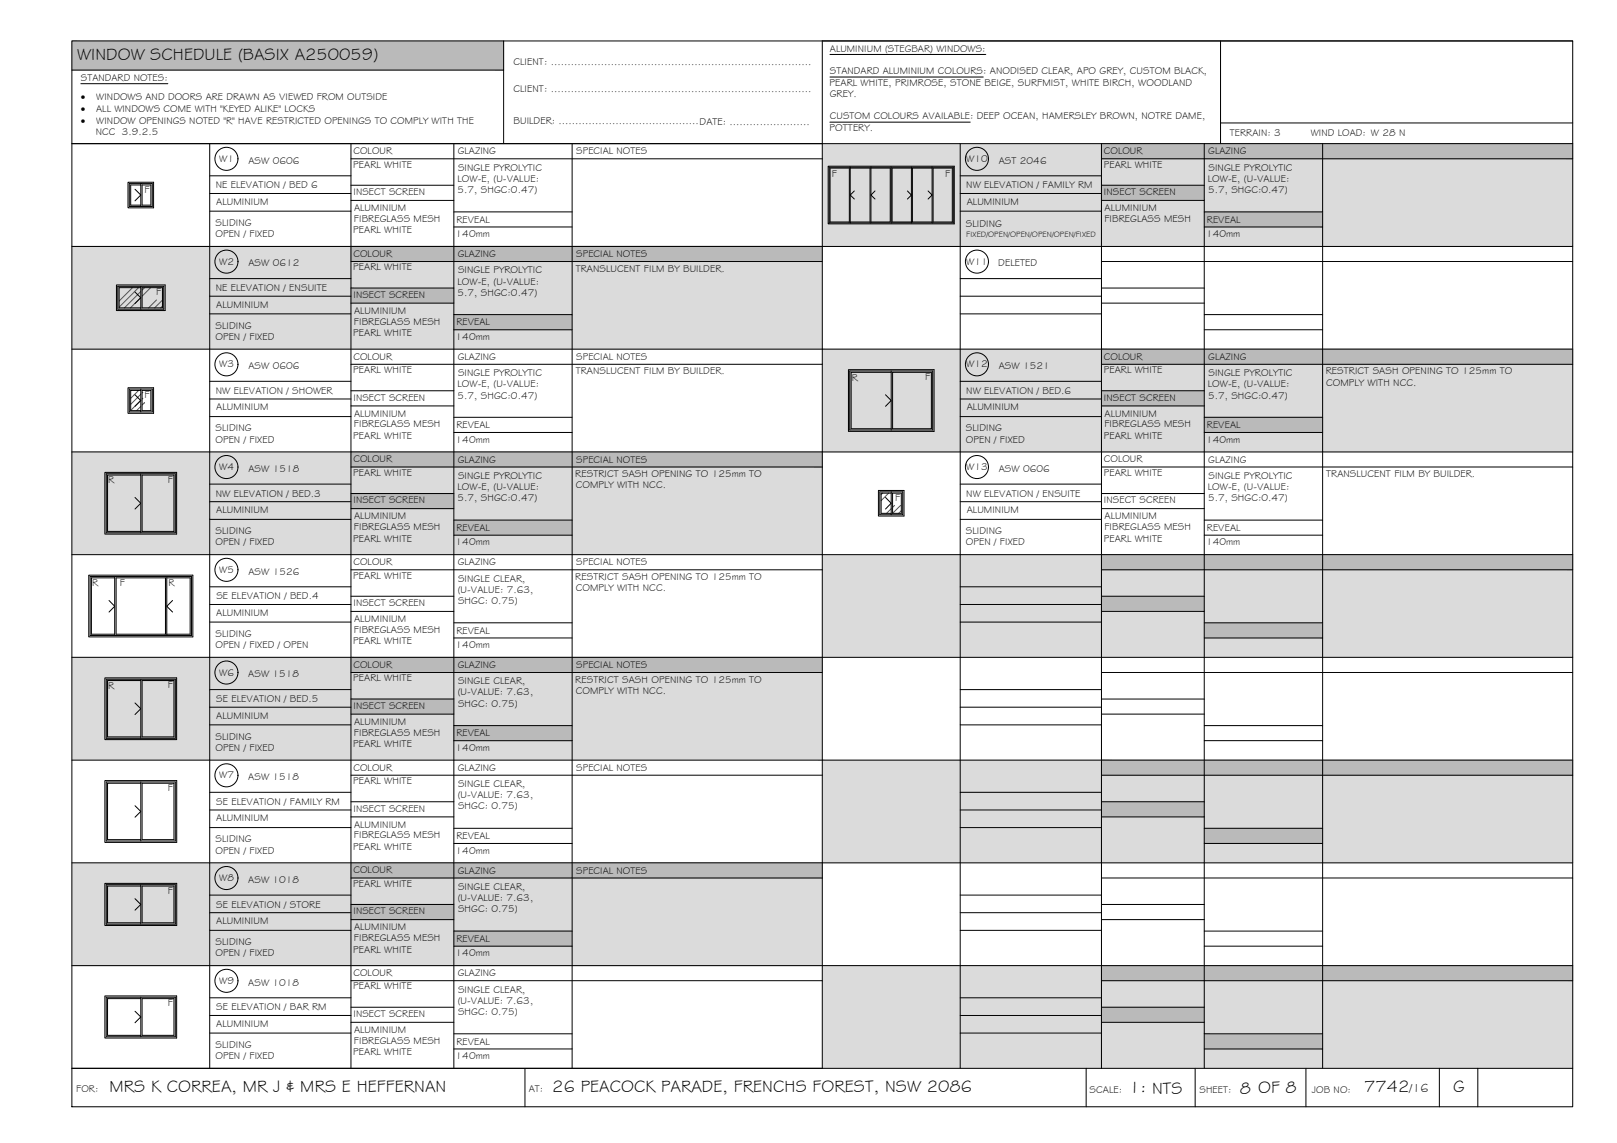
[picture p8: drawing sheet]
<svg xmlns="http://www.w3.org/2000/svg" width="420mm" height="297mm" viewBox="0 0 420 297" stroke-linecap="round" stroke-linejoin="round" font-family="sans-serif">
<!-- layer: WINDOWS -->
<g fill="none" stroke="#000" stroke-width=".26">
<path d="M33.6 47.7h6v6h-6zM35.1 49.2l1.5 1.5-1.5 1.5M36.6 47.7v6M36.6 48.1h-2.6v5.2h2.6M36.9 48.1h2.3v5.2h-2.3zM215.4 43.4h32.3v14.5h-32.3zM215.7 43.7h5v14h-5zM220.9 43.7h5.2v14h-5.2M220.9 43.4v14.5M222 49.6l-1.1 1.1 1.1 1M226.3 43.7h5v14h-5M226.3 43.4v14.5"/>
<path d="M227.4 49.6l-1.1 1.1 1.1 1M231.6 43.4v14.5M235.8 49.6l1 1.1-1 1M236.8 43.7h-5v14h5M236.8 43.4v14.5M241.2 49.6l1 1.1-1 1M242.2 43.7h-5.1v14h5.1M242.2 43.4v14.5M242.5 43.7h4.9v14h-4.9zM30.6 74.4h12v6h-12zM35.1 75.9l1.5 1.5-1.5 1.5M36.6 74.4v6"/>
<path d="M36.6 74.8h-5.6v5.2h5.6M36.9 74.8h5.3v5.2h-5.3zM220.8 96.4h21.5v15.4h-21.5zM231.6 96.8h-10.4v14.6h10.4M231.6 96.4v15.4M231.9 96.8h10.1v14.6h-10.1zM33.6 101.1h6v6h-6zM35.1 102.6l1.5 1.5-1.5 1.5M36.6 101.1v6M36.6 101.5h-2.6v5.2h2.6M36.9 101.5h2.3v5.2h-2.3zM230.1 102.6l1.5 1.5-1.5 1.5"/>
<path d="M27.6 123.1h18v15.4h-18zM35.1 129.3l1.5 1.5-1.5 1.5M36.6 123.5h-8.7v14.6h8.7M36.6 123.1v15.4M36.9 123.5h8.3v14.6h-8.3zM228.6 127.8h6v6h-6zM230.1 129.3l1.5 1.5-1.5 1.5M231.6 127.8v6M231.6 128.2h-2.7v5.2h2.7M231.9 128.2h2.3v5.2h-2.3zM23.4 149.8h26.3v15.4h-26.3zM28.3 156.1l1.5 1.5-1.5 1.5"/>
<path d="M29.8 150.2h-6v14.6h6M29.8 149.8v15.4M30.2 150.2h12.8v14.6h-12.8zM43.3 150.2h6.1v14.6h-6.1M43.3 149.8v15.4M44.8 156.1l-1.5 1.5 1.5 1.5M27.6 176.5h18v15.4h-18zM36.6 176.9h-8.7v14.6h8.7M36.6 176.5v15.4M36.9 176.9h8.3v14.6h-8.3zM35.1 182.7l1.5 1.5-1.5 1.5M27.6 203.2h18v15.4h-18z"/>
<path d="M35.1 209.4l1.5 1.5-1.5 1.5M36.6 203.6h-8.7v14.6h8.7M36.6 203.2v15.4M36.9 203.6h8.3v14.6h-8.3zM27.6 229.9h18v15.4h-18zM27.9 239.8h8.7M35.1 236.1l1.5 1.5-1.5 1.5M35.1 233.5l1.5 1.5-1.5 1.5M36.6 230.3h-8.7v14.6h8.7M36.6 229.9v15.4M36.9 230.3h8.3v14.6h-8.3zM36.9 239.8h8.3"/>
<path d="M27.6 259.2h18v10.2h-18zM27.6 240.2h18M36.6 259.5h-8.7v9.6h8.7M36.6 259.2v10.2M36.9 259.5h8.3v9.6h-8.3zM35.1 262.8l1.5 1.5-1.5 1.5"/>
<circle cx="58.8" cy="41.3" r="3"/>
<circle cx="253.8" cy="41.3" r="3"/>
<circle cx="58.8" cy="68" r="3"/>
<circle cx="253.8" cy="68" r="3"/>
<circle cx="58.8" cy="94.7" r="3"/>
<circle cx="253.8" cy="94.7" r="3"/>
<circle cx="58.8" cy="121.4" r="3"/>
<circle cx="253.8" cy="121.4" r="3"/>
<circle cx="58.8" cy="148.1" r="3"/>
<circle cx="58.8" cy="174.8" r="3"/>
<circle cx="58.8" cy="201.5" r="3"/>
<circle cx="58.8" cy="228.2" r="3"/>
<circle cx="58.8" cy="254.9" r="3"/>
</g>
<!-- layer: NEWWORK -->
<g fill="none" stroke="#000" stroke-width=".26">
<path d="M33.3 47.4h6.6v6.6h-6.6zM215.2 43.2h32.8v15h-32.8zM30.3 74.1h12.6v6.6h-12.6zM220.5 96.1h22.2v16h-22.2zM33.3 100.8h6.6v6.6h-6.6zM27.2 122.8h18.7v16h-18.7zM228.2 127.5h6.7v6.6h-6.7zM23.1 149.5h27v16h-27zM27.2 176.2h18.7v16h-18.7zM27.2 202.9h18.7v16h-18.7zM27.2 229.6h18.7v16h-18.7zM45.9 229.6h-18.7v10.9h18.7"/>
<path d="M27.2 258.8h18.7v11h-18.7z"/>
</g>
<!-- layer: WINDOW SCHEDULE HATCH -->
<g fill="#dbdbdb" stroke="#dbdbdb" stroke-width=".26">
<path d="M213.7 37.3l195 26.7v-26.7zM213.7 37.3l195 26.7h-195z"/>
<path d="M18.7 64l195 26.7v-26.7zM18.7 64l195 26.7h-195z"/>
<path d="M213.7 90.7l195 26.7v-26.7zM213.7 90.7l195 26.7h-195z"/>
<path d="M18.7 117.4l195 26.7v-26.7zM18.7 117.4l195 26.7h-195z"/>
<path d="M213.7 144.1l195 26.7v-26.7zM213.7 144.1l195 26.7h-195z"/>
<path d="M18.7 170.8l195 26.7v-26.7zM18.7 170.8l195 26.7h-195z"/>
<path d="M213.7 197.5l195 26.7v-26.7zM213.7 197.5l195 26.7h-195z"/>
<path d="M18.7 224.2l195 26.7v-26.7zM18.7 224.2l195 26.7h-195z"/>
<path d="M213.7 250.9l195 26.7v-26.7zM213.7 250.9l195 26.7h-195z"/>
</g>
<g fill="#bababa" stroke="#bababa" stroke-width=".26">
<path d="M18.7 10.6l112.2 7.6v-7.6zM18.7 10.6l112.2 7.6h-112.2z"/>
<path d="M286.2 37.3l122.5 4v-4zM286.2 37.3l122.5 4h-122.5z"/>
<path d="M286.2 48.1l26.7 4v-4zM286.2 48.1l26.7 4h-26.7z"/>
<path d="M312.9 55.1l30.8 3.9v-3.9zM312.9 55.1l30.8 3.9h-30.8z"/>
<path d="M91.2 64l122.5 4v-4zM91.2 64l122.5 4h-122.5z"/>
<path d="M91.2 74.9l26.7 3.9v-3.9zM91.2 74.9l26.7 3.9h-26.7z"/>
<path d="M117.9 81.8l30.8 3.9v-3.9zM117.9 81.8l30.8 3.9h-30.8z"/>
<path d="M286.2 90.7l122.5 4v-4zM286.2 90.7l122.5 4h-122.5z"/>
<path d="M286.2 101.6l26.7 3.9v-3.9zM286.2 101.6l26.7 3.9h-26.7z"/>
<path d="M312.9 108.5l30.8 3.9v-3.9zM312.9 108.5l30.8 3.9h-30.8z"/>
<path d="M91.2 117.4l122.5 4v-4zM91.2 117.4l122.5 4h-122.5z"/>
<path d="M91.2 128.3l26.7 3.9v-3.9zM91.2 128.3l26.7 3.9h-26.7z"/>
<path d="M117.9 135.2l30.8 3.9v-3.9zM117.9 135.2l30.8 3.9h-30.8z"/>
<path d="M286.2 144.1l122.5 4v-4zM286.2 144.1l122.5 4h-122.5z"/>
<path d="M286.2 155l26.7 3.9v-3.9zM286.2 155l26.7 3.9h-26.7z"/>
<path d="M312.9 161.9l30.8 3.9v-3.9zM312.9 161.9l30.8 3.9h-30.8z"/>
<path d="M91.2 170.8l122.5 4v-4zM91.2 170.8l122.5 4h-122.5z"/>
<path d="M91.2 181.6l26.7 4v-4zM91.2 181.6l26.7 4h-26.7z"/>
<path d="M117.9 188.6l30.8 3.9v-3.9zM117.9 188.6l30.8 3.9h-30.8z"/>
<path d="M286.2 197.5l122.5 4v-4zM286.2 197.5l122.5 4h-122.5z"/>
<path d="M286.2 208.4l26.7 3.9v-3.9zM286.2 208.4l26.7 3.9h-26.7z"/>
<path d="M312.9 215.3l30.8 3.9v-3.9zM312.9 215.3l30.8 3.9h-30.8z"/>
<path d="M91.2 224.2l122.5 4v-4zM91.2 224.2l122.5 4h-122.5z"/>
<path d="M91.2 235l26.7 4v-4zM91.2 235l26.7 4h-26.7z"/>
<path d="M117.9 242l30.8 3.9v-3.9zM117.9 242l30.8 3.9h-30.8z"/>
<path d="M286.2 250.9l122.5 4v-4zM286.2 250.9l122.5 4h-122.5z"/>
<path d="M286.2 261.8l26.7 3.9v-3.9zM286.2 261.8l26.7 3.9h-26.7z"/>
<path d="M312.9 268.7l30.8 3.9v-3.9zM312.9 268.7l30.8 3.9h-30.8z"/>
</g>
<!-- layer: BORDER -->
<g fill="none" stroke="#000" stroke-width=".26">
<path d="M18.7 10.6h390v277h-390zM18.7 18.2h112.2M130.9 10.6v26.7M317.1 10.6v26.7M408.7 10.6h-195v267M18.7 37.3h390M54.5 37.3v240.3M91.2 37.3v240.3M117.9 37.3v240.3M148.7 37.3v240.3M249.5 37.3v240.3M286.2 37.3v240.3"/>
<path d="M312.9 37.3v240.3M317.1 32h91.6M343.7 37.3v240.3M54.5 45.7h36.7M54.5 50.3h36.7M54.5 54.9h36.7M91.2 41.3h122.5M91.2 48.1h26.7M91.2 52.1h26.7M117.9 55.1h30.8M117.9 59h30.8M249.5 45.7h36.7"/>
<path d="M249.5 50.3h36.7M249.5 54.9h36.7M286.2 41.3h122.5M286.2 48.1h26.7M286.2 52.1h26.7M312.9 55.1h30.8M312.9 59h30.8M18.7 64h390M54.5 72.4h36.7M54.5 77h36.7M91.2 68h122.5M91.2 74.9h26.7"/>
<path d="M91.2 78.8h26.7M249.5 72.4h36.7M249.5 77h36.7M286.2 68h122.5M286.2 74.9h26.7M286.2 78.8h26.7M18.7 90.7h390M54.5 81.6h36.7M54.5 99.1h36.7M91.2 94.7h122.5M117.9 81.8h30.8M117.9 85.7h30.8"/>
<path d="M249.5 81.6h36.7M249.5 99.1h36.7M286.2 94.7h122.5M312.9 81.8h30.8M312.9 85.7h30.8M18.7 117.4h390M54.5 103.7h36.7M54.5 108.3h36.7M91.2 101.6h26.7M91.2 105.5h26.7M117.9 108.5h30.8M117.9 112.4h30.8"/>
<path d="M249.5 103.7h36.7M249.5 108.3h36.7M286.2 101.6h26.7M286.2 105.5h26.7M312.9 108.5h30.8M312.9 112.4h30.8M54.5 125.8h36.7M54.5 130.4h36.7M54.5 135h36.7M91.2 121.4h122.5M91.2 128.3h26.7M91.2 132.2h26.7"/>
<path d="M117.9 135.2h30.8M117.9 139.1h30.8M249.5 125.8h36.7M249.5 130.4h36.7M249.5 135h36.7M286.2 121.4h122.5M286.2 128.3h26.7M286.2 132.2h26.7M312.9 135.2h30.8M312.9 139.1h30.8M18.7 144.1h390M54.5 152.5h36.7"/>
<path d="M54.5 157.1h36.7M91.2 148.1h122.5M91.2 155h26.7M91.2 158.9h26.7M249.5 152.5h36.7M249.5 157.1h36.7M286.2 148.1h122.5M286.2 155h26.7M286.2 158.9h26.7M18.7 170.8h390M54.5 161.7h36.7M54.5 179.2h36.7"/>
<path d="M91.2 174.8h122.5M117.9 161.9h30.8M117.9 165.8h30.8M249.5 161.7h36.7M249.5 179.2h36.7M286.2 174.8h122.5M312.9 161.9h30.8M312.9 165.8h30.8M18.7 197.5h390M54.5 183.8h36.7M54.5 188.4h36.7M91.2 181.7h26.7"/>
<path d="M91.2 185.6h26.7M117.9 188.6h30.8M117.9 192.5h30.8M249.5 183.8h36.7M249.5 188.4h36.7M286.2 181.7h26.7M286.2 185.6h26.7M312.9 188.6h30.8M312.9 192.5h30.8M54.5 205.9h36.7M54.5 210.5h36.7M54.5 215.1h36.7"/>
<path d="M91.2 201.5h122.5M91.2 208.4h26.7M91.2 212.3h26.7M117.9 215.3h30.8M117.9 219.2h30.8M249.5 205.9h36.7M249.5 210.5h36.7M249.5 215.1h36.7M286.2 201.5h122.5M286.2 208.4h26.7M286.2 212.3h26.7M312.9 215.3h30.8"/>
<path d="M312.9 219.2h30.8M18.7 224.2h390M54.5 232.6h36.7M54.5 237.2h36.7M91.2 228.2h122.5M91.2 235h26.7M91.2 239h26.7M249.5 232.6h36.7M249.5 237.2h36.7M286.2 228.2h122.5M286.2 235h26.7M286.2 239h26.7"/>
<path d="M18.7 250.9h390M54.5 241.8h36.7M54.5 259.3h36.7M91.2 254.9h122.5M117.9 242h30.8M117.9 245.9h30.8M249.5 241.8h36.7M249.5 259.3h36.7M286.2 254.9h122.5M312.9 242h30.8M312.9 245.9h30.8M18.7 277.6h390"/>
<path d="M54.5 263.9h36.7M54.5 268.5h36.7M91.2 261.8h26.7M91.2 265.7h26.7M117.9 268.7h30.8M117.9 272.6h30.8M136.4 277.6v10M249.5 263.9h36.7M249.5 268.5h36.7M282.2 277.6v10M286.2 261.8h26.7M286.2 265.7h26.7"/>
<path d="M310.5 277.6v10M312.9 268.7h30.8M312.9 272.6h30.8M339.3 277.6v10M374 277.6v10M384 277.6v10"/>
</g>
<!-- layer: TEXT -->
<path d="M215.7 14.2h40.4M21 21.8h22.6M215.6 31.7h36.5M215.7 20h39.8" fill="none" stroke="#000" stroke-width=".26"/>
<!-- layer: HATCH -->
<g fill="none" stroke="#545454" stroke-width=".26">
<path d="M34.4 74.8l-3.4 3.4M36 74.8l-5 5M36.6 77.3l-2.7 2.7M36.6 75.7l-4.3 4.3M37.6 74.8l-.7 .6M39.1 74.8l-2.2 2.2M40.7 77.9l-2.1 2.1M42.2 78l-2 2M42.2 79.6l-.5 .4M36 101.5l-2 2M36.6 104.1l-2.6 2.6M36.6 102.5l-2.6 2.6"/>
<path d="M36.6 104v.1M36.6 105.6l-1.1 1.1M37.1 101.9l-.2 .2M37.1 103.5l-.2 .2M37.5 104.7l.1-.1-.7 .7M229.3 128.2l-.4 .3M230.9 128.2l-2 1.9M231.6 132.2l-1.2 1.2M232.4 131.4l-.5 .4M234 131.4l-2.1 2M234.2 132.7l-.7 .7"/>
</g>
<g font-size="4.5">
<text x="20" y="15.6">WINDOW SCHEDULE (BASIX A250059)</text>
<text x="28.5" y="283.7">MRS K CORREA, MR J &amp; MRS E HEFFERNAN</text>
<text x="143.5" y="283.7">26 PEACOCK PARADE, FRENCHS FOREST, NSW 2086</text>
<text x="293.4" y="284">1: NTS</text>
<text x="322.2" y="284.2">8 OF 8</text>
<text x="354.5" y="283.8">7742</text>
<text x="377.6" y="283.8">G</text>
</g>
<text font-size="3.2" x="366.3" y="283.8">/16</text>
<g font-size="2.6">
<text x="133.4" y="16.9">CLIENT: ..............................................................................</text>
<text x="215.7" y="13.5">ALUMINIUM (STEGBAR) WINDOWS:</text>
<text x="21" y="21.1">STANDARD NOTES:</text>
<text x="215.6" y="22.2">PEARL WHITE, PRIMROSE, STONE BEIGE, SURFMIST, WHITE BIRCH, WOODLAND</text>
<text x="215.7" y="19.3">STANDARD ALUMINIUM COLOURS: ANODISED CLEAR, APO GREY, CUSTOM BLACK,</text>
<text x="21" y="26.1">·</text>
<text x="21" y="29.1">·</text>
<text x="25" y="29.1">ALL WINDOWS COME WITH &quot;KEYED ALIKE&quot; LOCKS</text>
<text x="25" y="26.1">WINDOWS AND DOORS ARE DRAWN AS VIEWED FROM OUTSIDE</text>
<text x="133.4" y="24">CLIENT: ..............................................................................</text>
<text x="215.6" y="25.2">GREY.</text>
<text x="21" y="32.1">·</text>
<text x="24.9" y="35.1">NCC 3.9.2.5</text>
<text x="25" y="32.1">WINDOW OPENINGS NOTED &quot;R&quot; HAVE RESTRICTED OPENINGS TO COMPLY WITH THE</text>
<text x="133.4" y="32.3">BUILDER: ..........................................DATE: ........................</text>
<text x="215.6" y="34">POTTERY.</text>
<text x="215.6" y="31">CUSTOM COLOURS AVAILABLE: DEEP OCEAN, HAMERSLEY BROWN, NOTRE DAME,</text>
<text x="319.6" y="35.4">TERRAIN: 3</text>
<text x="340.6" y="35.4">WIND LOAD: W 28 N</text>
<text x="91.8" y="40.1">COLOUR</text>
<text x="119" y="40.1">GLAZING</text>
<text x="149.7" y="40.1">SPECIAL NOTES</text>
<text x="286.8" y="40.1">COLOUR</text>
<text x="314" y="40.1">GLAZING</text>
<text x="57" y="42.1">W1</text>
<text x="64.5" y="42.6">ASW 0606</text>
<text x="91.8" y="43.5">PEARL WHITE</text>
<text x="118.9" y="47.2">LOW-E, (U-VALUE:</text>
<text x="119" y="44.3">SINGLE PYROLYTIC</text>
<text x="216.1" y="45.9">F</text>
<text x="245.6" y="45.9">F</text>
<text x="251.1" y="42.1">W10</text>
<text x="259.5" y="42.6">AST 2046</text>
<text x="286.8" y="43.5">PEARL WHITE</text>
<text x="313.9" y="47.2">LOW-E, (U-VALUE:</text>
<text x="314" y="44.3">SINGLE PYROLYTIC</text>
<text x="37.6" y="50.1">F</text>
<text x="56.1" y="49">NE ELEVATION / BED 6</text>
<text x="56.2" y="53.2">ALUMINIUM</text>
<text x="91.8" y="50.7">INSECT SCREEN</text>
<text x="118.9" y="50.2">5.7, SHGC:0.47)</text>
<text x="251.1" y="49">NW ELEVATION / FAMILY RM</text>
<text x="251.2" y="53.2">ALUMINIUM</text>
<text x="286.9" y="50.7">INSECT SCREEN</text>
<text x="313.9" y="50.2">5.7, SHGC:0.47)</text>
<text x="56" y="58.7">SLIDING</text>
<text x="92" y="57.7">FIBREGLASS MESH</text>
<text x="92" y="54.9">ALUMINIUM</text>
<text x="118.6" y="57.9">REVEAL</text>
<text x="251" y="58.9">SLIDING</text>
<text x="287" y="57.7">FIBREGLASS MESH</text>
<text x="287" y="54.9">ALUMINIUM</text>
<text x="313.6" y="57.9">REVEAL</text>
<text x="56" y="61.6">OPEN / FIXED</text>
<text x="91.8" y="60.7">PEARL WHITE</text>
<text x="118.4" y="61.7">140mm</text>
<text x="313.4" y="61.7">140mm</text>
<text x="57" y="68.8">W2</text>
<text x="64.5" y="69.3">ASW 0612</text>
<text x="91.8" y="70.2">PEARL WHITE</text>
<text x="91.8" y="66.8">COLOUR</text>
<text x="119" y="66.9">GLAZING</text>
<text x="119" y="71">SINGLE PYROLYTIC</text>
<text x="149.6" y="70.6">TRANSLUCENT FILM BY BUILDER.</text>
<text x="149.7" y="66.9">SPECIAL NOTES</text>
<text x="251.1" y="68.8">W11</text>
<text x="259.4" y="69.2">DELETED</text>
<text x="40.6" y="76.8">F</text>
<text x="56.1" y="75.7">NE ELEVATION / ENSUITE</text>
<text x="91.8" y="77.4">INSECT SCREEN</text>
<text x="118.9" y="73.9">LOW-E, (U-VALUE:</text>
<text x="118.9" y="76.9">5.7, SHGC:0.47)</text>
<text x="56.2" y="79.9">ALUMINIUM</text>
<text x="92" y="81.6">ALUMINIUM</text>
<text x="56" y="88.3">OPEN / FIXED</text>
<text x="56" y="85.4">SLIDING</text>
<text x="91.8" y="87.4">PEARL WHITE</text>
<text x="92" y="84.4">FIBREGLASS MESH</text>
<text x="118.4" y="88.3">140mm</text>
<text x="118.6" y="84.6">REVEAL</text>
<text x="57" y="95.5">W3</text>
<text x="64.5" y="96">ASW 0606</text>
<text x="91.8" y="93.5">COLOUR</text>
<text x="119" y="93.5">GLAZING</text>
<text x="149.7" y="93.5">SPECIAL NOTES</text>
<text x="251.1" y="95.5">W12</text>
<text x="259.5" y="96">ASW 1521</text>
<text x="286.8" y="93.5">COLOUR</text>
<text x="314" y="93.5">GLAZING</text>
<text x="91.8" y="96.9">PEARL WHITE</text>
<text x="118.9" y="100.6">LOW-E, (U-VALUE:</text>
<text x="119" y="97.7">SINGLE PYROLYTIC</text>
<text x="149.6" y="97.3">TRANSLUCENT FILM BY BUILDER.</text>
<text x="221.3" y="98.9">R</text>
<text x="240.4" y="98.8">F</text>
<text x="286.8" y="96.9">PEARL WHITE</text>
<text x="313.9" y="100.6">LOW-E, (U-VALUE:</text>
<text x="314" y="97.7">SINGLE PYROLYTIC</text>
<text x="344.5" y="97.3">RESTRICT SASH OPENING TO 125mm TO</text>
<text x="344.6" y="100.2">COMPLY WITH NCC.</text>
<text x="37.6" y="103.5">F</text>
<text x="56.1" y="102.4">NW ELEVATION / SHOWER</text>
<text x="56.2" y="106.7">ALUMINIUM</text>
<text x="91.8" y="104.1">INSECT SCREEN</text>
<text x="118.9" y="103.6">5.7, SHGC:0.47)</text>
<text x="251.1" y="102.4">NW ELEVATION / BED.6</text>
<text x="251.2" y="106.7">ALUMINIUM</text>
<text x="286.9" y="104.1">INSECT SCREEN</text>
<text x="313.9" y="103.6">5.7, SHGC:0.47)</text>
<text x="56" y="112.1">SLIDING</text>
<text x="92" y="111.1">FIBREGLASS MESH</text>
<text x="92" y="108.3">ALUMINIUM</text>
<text x="118.6" y="111.3">REVEAL</text>
<text x="251" y="112.1">SLIDING</text>
<text x="287" y="111.1">FIBREGLASS MESH</text>
<text x="287" y="108.3">ALUMINIUM</text>
<text x="313.6" y="111.3">REVEAL</text>
<text x="56" y="115">OPEN / FIXED</text>
<text x="91.8" y="114.1">PEARL WHITE</text>
<text x="118.4" y="115">140mm</text>
<text x="251" y="115">OPEN / FIXED</text>
<text x="286.8" y="114.1">PEARL WHITE</text>
<text x="313.4" y="115">140mm</text>
<text x="28.1" y="125.6">R</text>
<text x="43.6" y="125.5">F</text>
<text x="57" y="122.2">W4</text>
<text x="64.5" y="122.7">ASW 1518</text>
<text x="91.8" y="123.6">PEARL WHITE</text>
<text x="91.8" y="120.2">COLOUR</text>
<text x="119" y="120.3">GLAZING</text>
<text x="119" y="124.4">SINGLE PYROLYTIC</text>
<text x="149.5" y="124">RESTRICT SASH OPENING TO 125mm TO</text>
<text x="149.7" y="120.3">SPECIAL NOTES</text>
<text x="251.1" y="122.2">W13</text>
<text x="259.5" y="122.7">ASW 0606</text>
<text x="286.8" y="123.6">PEARL WHITE</text>
<text x="286.8" y="120.2">COLOUR</text>
<text x="314" y="120.3">GLAZING</text>
<text x="314" y="124.4">SINGLE PYROLYTIC</text>
<text x="344.6" y="124">TRANSLUCENT FILM BY BUILDER.</text>
<text x="56.1" y="129.1">NW ELEVATION / BED.3</text>
<text x="91.8" y="130.8">INSECT SCREEN</text>
<text x="118.9" y="127.4">LOW-E, (U-VALUE:</text>
<text x="118.9" y="130.3">5.7, SHGC:0.47)</text>
<text x="149.6" y="126.9">COMPLY WITH NCC.</text>
<text x="232.6" y="130.2">F</text>
<text x="251.1" y="129.1">NW ELEVATION / ENSUITE</text>
<text x="286.9" y="130.8">INSECT SCREEN</text>
<text x="313.9" y="127.4">LOW-E, (U-VALUE:</text>
<text x="313.9" y="130.3">5.7, SHGC:0.47)</text>
<text x="56.2" y="133.3">ALUMINIUM</text>
<text x="92" y="137.8">FIBREGLASS MESH</text>
<text x="92" y="135">ALUMINIUM</text>
<text x="118.6" y="138">REVEAL</text>
<text x="251.2" y="133.3">ALUMINIUM</text>
<text x="287" y="137.8">FIBREGLASS MESH</text>
<text x="287" y="135">ALUMINIUM</text>
<text x="313.6" y="138">REVEAL</text>
<text x="56" y="141.7">OPEN / FIXED</text>
<text x="56" y="138.8">SLIDING</text>
<text x="91.8" y="140.8">PEARL WHITE</text>
<text x="118.4" y="141.7">140mm</text>
<text x="251" y="141.7">OPEN / FIXED</text>
<text x="251" y="138.8">SLIDING</text>
<text x="286.8" y="140.8">PEARL WHITE</text>
<text x="313.4" y="141.7">140mm</text>
<text x="57" y="148.9">W5</text>
<text x="64.5" y="149.4">ASW 1526</text>
<text x="91.8" y="146.9">COLOUR</text>
<text x="119" y="147">GLAZING</text>
<text x="149.7" y="147">SPECIAL NOTES</text>
<text x="23.9" y="152.3">R</text>
<text x="31.1" y="152.2">F</text>
<text x="43.8" y="152.3">R</text>
<text x="56.2" y="155.8">SE ELEVATION / BED.4</text>
<text x="91.8" y="150.3">PEARL WHITE</text>
<text x="118.9" y="154">(U-VALUE: 7.63,</text>
<text x="119" y="151.1">SINGLE CLEAR,</text>
<text x="149.5" y="150.7">RESTRICT SASH OPENING TO 125mm TO</text>
<text x="149.6" y="153.6">COMPLY WITH NCC.</text>
<text x="56.2" y="160">ALUMINIUM</text>
<text x="91.8" y="157.5">INSECT SCREEN</text>
<text x="92" y="161.7">ALUMINIUM</text>
<text x="119" y="157">SHGC: 0.75)</text>
<text x="56" y="165.5">SLIDING</text>
<text x="91.8" y="167.5">PEARL WHITE</text>
<text x="92" y="164.5">FIBREGLASS MESH</text>
<text x="118.6" y="164.7">REVEAL</text>
<text x="56" y="168.4">OPEN / FIXED / OPEN</text>
<text x="91.8" y="173.6">COLOUR</text>
<text x="118.4" y="168.4">140mm</text>
<text x="119" y="173.6">GLAZING</text>
<text x="149.7" y="173.7">SPECIAL NOTES</text>
<text x="28.1" y="179">R</text>
<text x="43.6" y="178.9">F</text>
<text x="57" y="175.6">W6</text>
<text x="64.5" y="176.1">ASW 1518</text>
<text x="91.8" y="177">PEARL WHITE</text>
<text x="119" y="177.8">SINGLE CLEAR,</text>
<text x="149.5" y="177.4">RESTRICT SASH OPENING TO 125mm TO</text>
<text x="56.2" y="182.5">SE ELEVATION / BED.5</text>
<text x="91.8" y="184.2">INSECT SCREEN</text>
<text x="118.9" y="180.7">(U-VALUE: 7.63,</text>
<text x="119" y="183.7">SHGC: 0.75)</text>
<text x="149.6" y="180.3">COMPLY WITH NCC.</text>
<text x="56.2" y="186.7">ALUMINIUM</text>
<text x="92" y="191.2">FIBREGLASS MESH</text>
<text x="92" y="188.4">ALUMINIUM</text>
<text x="118.6" y="191.4">REVEAL</text>
<text x="56" y="195.1">OPEN / FIXED</text>
<text x="56" y="192.2">SLIDING</text>
<text x="91.8" y="194.2">PEARL WHITE</text>
<text x="118.4" y="195.1">140mm</text>
<text x="57" y="202.3">W7</text>
<text x="64.5" y="202.7">ASW 1518</text>
<text x="91.8" y="203.7">PEARL WHITE</text>
<text x="91.8" y="200.3">COLOUR</text>
<text x="119" y="200.4">GLAZING</text>
<text x="149.7" y="200.4">SPECIAL NOTES</text>
<text x="43.6" y="205.6">F</text>
<text x="56.2" y="209.2">SE ELEVATION / FAMILY RM</text>
<text x="118.9" y="207.4">(U-VALUE: 7.63,</text>
<text x="119" y="204.5">SINGLE CLEAR,</text>
<text x="56.2" y="213.4">ALUMINIUM</text>
<text x="91.8" y="210.9">INSECT SCREEN</text>
<text x="92" y="215.1">ALUMINIUM</text>
<text x="119" y="210.4">SHGC: 0.75)</text>
<text x="56" y="221.8">OPEN / FIXED</text>
<text x="56" y="218.9">SLIDING</text>
<text x="91.8" y="220.9">PEARL WHITE</text>
<text x="92" y="217.9">FIBREGLASS MESH</text>
<text x="118.4" y="221.8">140mm</text>
<text x="118.6" y="218.1">REVEAL</text>
<text x="91.8" y="227">COLOUR</text>
<text x="119" y="227">GLAZING</text>
<text x="149.7" y="227.1">SPECIAL NOTES</text>
<text x="43.6" y="232.3">F</text>
<text x="57" y="229">W8</text>
<text x="64.5" y="229.5">ASW 1018</text>
<text x="91.8" y="230.4">PEARL WHITE</text>
<text x="119" y="231.2">SINGLE CLEAR,</text>
<text x="56.2" y="235.9">SE ELEVATION / STORE</text>
<text x="91.8" y="237.6">INSECT SCREEN</text>
<text x="118.9" y="234.1">(U-VALUE: 7.63,</text>
<text x="119" y="237.1">SHGC: 0.75)</text>
<text x="56" y="245.6">SLIDING</text>
<text x="56.2" y="240.1">ALUMINIUM</text>
<text x="92" y="244.6">FIBREGLASS MESH</text>
<text x="92" y="241.8">ALUMINIUM</text>
<text x="118.6" y="244.8">REVEAL</text>
<text x="56" y="248.5">OPEN / FIXED</text>
<text x="91.8" y="247.6">PEARL WHITE</text>
<text x="118.4" y="248.6">140mm</text>
<text x="57" y="255.7">W9</text>
<text x="64.5" y="256.2">ASW 1018</text>
<text x="91.8" y="257.1">PEARL WHITE</text>
<text x="91.8" y="253.7">COLOUR</text>
<text x="119" y="253.8">GLAZING</text>
<text x="119" y="257.9">SINGLE CLEAR,</text>
<text x="43.6" y="261.5">F</text>
<text x="56.2" y="262.6">SE ELEVATION / BAR RM</text>
<text x="118.9" y="260.8">(U-VALUE: 7.63,</text>
<text x="119" y="263.8">SHGC: 0.75)</text>
<text x="56.2" y="266.8">ALUMINIUM</text>
<text x="91.8" y="264.3">INSECT SCREEN</text>
<text x="92" y="268.5">ALUMINIUM</text>
<text x="56" y="275.2">OPEN / FIXED</text>
<text x="56" y="272.3">SLIDING</text>
<text x="91.8" y="274.3">PEARL WHITE</text>
<text x="92" y="271.3">FIBREGLASS MESH</text>
<text x="118.4" y="275.2">140mm</text>
<text x="118.6" y="271.5">REVEAL</text>
<text x="19.8" y="283.8">FOR:</text>
<text x="137.4" y="283.7">AT:</text>
<text x="283.1" y="284">SCALE:</text>
<text x="311.7" y="284">SHEET:</text>
<text x="340.9" y="284">JOB NO:</text>
</g>
<text font-size="2.1" x="251.1" y="61.5">FIXED/OPEN/OPEN/OPEN/OPEN/FIXED</text>
</svg>
